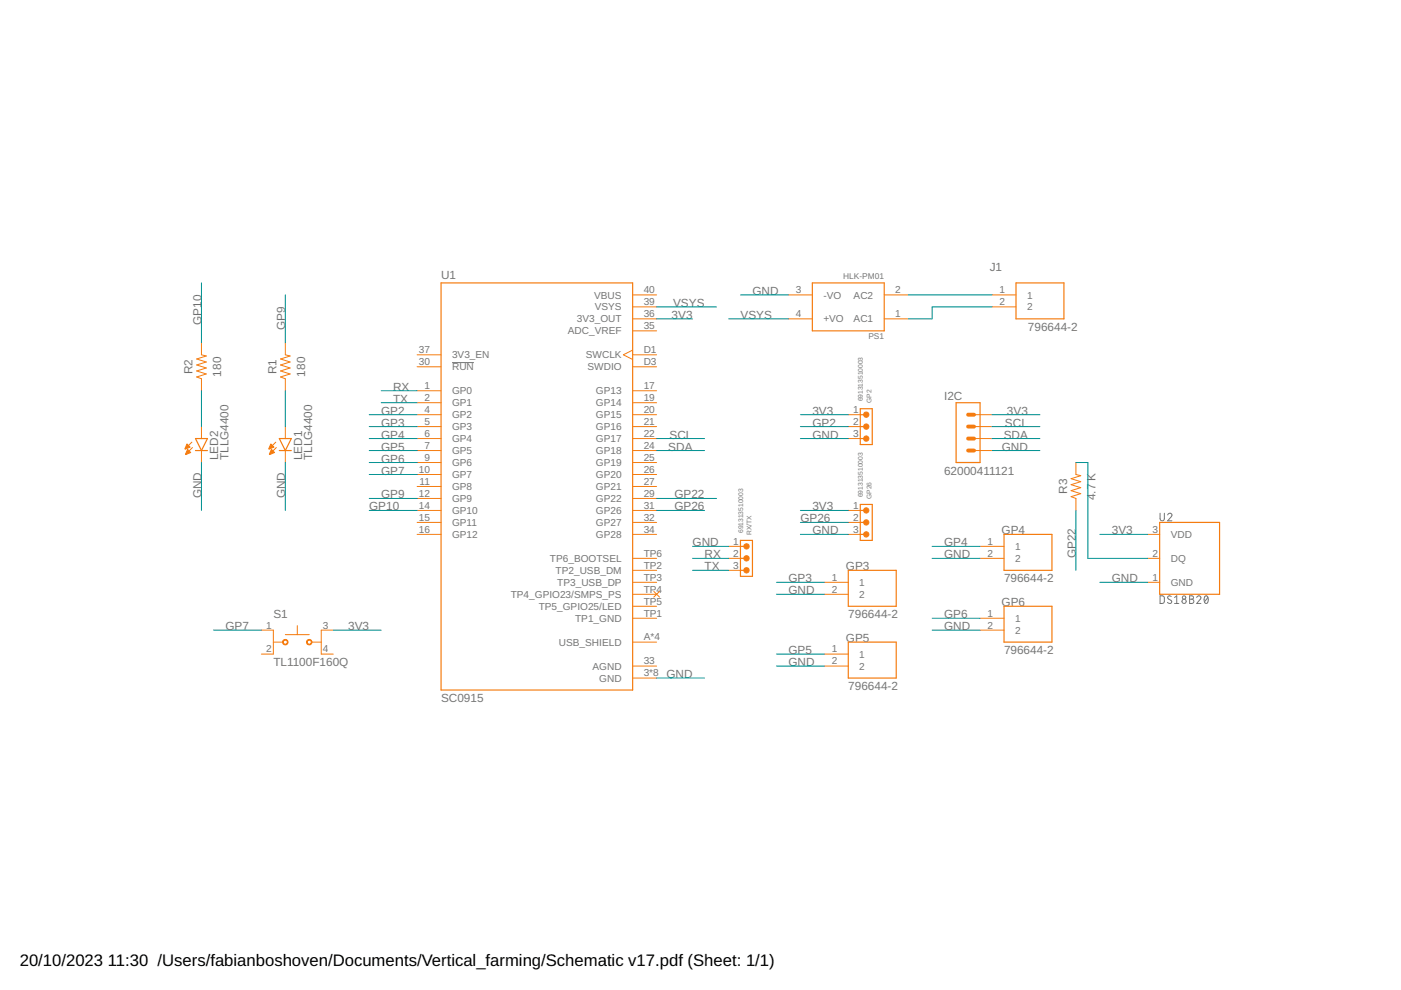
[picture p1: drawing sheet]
<svg xmlns="http://www.w3.org/2000/svg" width="297mm" height="210mm" viewBox="0 0 297 210" stroke-linecap="round" stroke-linejoin="round" font-family="sans-serif">
<g fill="none" stroke="#757575" stroke-width=".21">
<path d="M95.8 76.9h4.7M246 108.8v1.2a.46 .46 0 0 0 .4 .4 .46 .46 0 0 0 .5-.4v-1.2M247.6 109.2a.45 .45 0 0 1 .6-.4 .45 .45 0 0 1 .1 .7l-.7 .9h.9M246 126.3l.6 .1 .2 .2 .1 .9-.3 .4-.6 .1zM248.3 126.5l-.4-.2-.3 .4v.2l.6 .4a.38 .38 0 0 1 .2 .5 .38 .38 0 0 1-.5 .1l-.4-.2M249 128h.9M249 126.7l.5-.4v1.7M252.2 126.3h.5a.36 .36 0 0 1 .3 .4 .36 .36 0 0 1-.3 .3 .46 .46 0 0 1 .4 .5 .46 .46 0 0 1-.4 .5h-.5zM252.2 127h.5M253.7 126.7a.44 .44 0 0 1 .6-.4 .44 .44 0 0 1 .2 .7l-.8 1h.9M255.5 126.4l.2-.1a.97 .97 0 0 1 0 1.7 1.02 1.02 0 0 1-.2-1.6zM256.1 126.7l-.7 .9"/>
<circle cx="251" cy="127.5" r=".46"/>
<circle cx="251.1" cy="126.7" r=".36"/>
</g>
<g fill="none" stroke="#f57c10" stroke-width=".25">
<path d="M93.5 60h40.6v86.3h-40.6zM172.2 60h15.3v10.1h-15.3zM215.4 60h10.2v7.6h-10.2zM41.4 93h2.6l-1.3 2.5zM41.4 95.5h2.6M59.2 93h2.6l-1.3 2.5zM59.2 95.5h2.6M182.4 86.7h2.5v7.6h-2.5zM182.4 87.9h1.3M182.4 90.4h1.3M182.4 93h1.3M202.7 85.4h5.1v12.7h-5.1z"/>
<path d="M157 114.6h2.5v7.6h-2.5zM157 115.8h1.3M157 118.4h1.3M182.4 107h2.5v7.6h-2.5zM182.4 108.2h1.3M182.4 110.8h1.3M182.4 113.3h1.3M212.9 113.3h10.1v7.6h-10.1zM245.9 110.8h12.7v15.2h-12.7zM157 120.9h1.3M179.9 120.9h10.1v7.6h-10.1zM179.9 136.1h10.1v7.7h-10.1z"/>
<path d="M212.9 128.5h10.1v7.6h-10.1z"/>
</g>
<g fill="none" stroke="#f57c10" stroke-width=".21">
<path d="M42.7 72.7v2.5l1 .3-2 .6 2 .7-2 .6 2 .6-2 .7 2 .6-2 .6 1 .4v2.5M60.5 72.7v2.5l1 .3-2 .6 2 .7-2 .6 2 .6-2 .7 2 .6-2 .6 1 .4v2.5M88.4 77.8h5.1M88.4 75.2h5.1M134.1 77.8h5.1M134.1 70.1h5.1M134.1 67.6h5.1M134.1 75.2h5.1M134.1 65.1h5.1M134.1 62.5h5.1M134.1 74.2l-1.9 1 1.9 1M167.2 67.6h5"/>
<path d="M167.2 62.5h5M187.5 67.6h5.1M187.5 62.5h5.1M210.3 65.1h5.1M210.3 62.5h5.1M40.7 93.7l-1.4 1.4M40.8 94.9l-1.4 1.4M42.7 90.4v2.6M42.7 95.5v2.6M58.5 93.7l-1.4 1.4M58.6 94.9l-1.4 1.4M60.5 90.4v2.6"/>
<path d="M60.5 95.5v2.6M88.4 82.8h5.1M88.4 85.4h5.1M88.4 87.9h5.1M88.4 90.4h5.1M88.4 93h5.1M88.4 95.5h5.1M88.4 98.1h5.1M134.1 82.8h5.1M134.1 85.4h5.1M134.1 87.9h5.1M134.1 90.4h5.1"/>
<path d="M134.1 93h5.1M134.1 95.5h5.1M134.1 98.1h5.1M179.9 87.9h2.5M179.9 90.4h2.5M179.9 93h2.5M205.3 87.9h5M205.3 90.4h5M205.3 93h5M205.3 95.5h5M228.1 98.1v2.5l1 .3-2 .6 2 .6-2 .7 2 .6-2 .6 2 .7-2 .6 1 .4v2.5M88.4 100.6h5.1"/>
<path d="M88.4 105.7h5.1M88.4 103.1h5.1M88.4 108.2h5.1M88.4 110.8h5.1M88.4 113.3h5.1M134.1 100.6h5.1M134.1 105.7h5.1M134.1 103.1h5.1M134.1 108.2h5.1M134.1 110.8h5.1M134.1 113.3h5.1M134.1 118.4h5.1"/>
<path d="M154.5 118.4h2.5M154.5 115.8h2.5M179.9 108.2h2.5M179.9 110.8h2.5M179.9 113.3h2.5M207.8 118.4h5.1M207.8 115.8h5.1M243.4 113.3h2.5M243.4 118.4h2.5M55.4 133.6h2.6v5.1h-2.6M58 136.1h2M60.5 134.6h5.1"/>
<path d="M63 132.7v1.9M66.1 136.1h2M70.7 133.6h-2.6v5.1h2.6M134.1 131.1h5.1M134.1 120.9h5.1M134.1 123.5h5.1M134.1 126h5.1M134.1 128.5h5.1M134.1 136.1h5.1M138.6 125.4l1.2 1.2M139.8 125.4l-1.2 1.2M154.5 120.9h2.5"/>
<path d="M174.8 123.5h5.1M174.8 126h5.1M174.8 138.7h5.1M207.8 131.1h5.1M207.8 133.6h5.1M243.4 123.5h2.5M134.1 143.8h5.1M134.1 141.2h5.1M174.8 141.2h5.1"/>
</g>
<g fill="#f57c10" stroke="#f57c10" stroke-width=".21">
<path d="M65.2 135.7a.58 .58 0 0 1 .9 .2 .58 .58 0 0 1-.4 .8 .58 .58 0 0 1-.7-.6h.2a.43 .43 0 0 1 .6-.3 .43 .43 0 0 1 .1 .7 .43 .43 0 0 1-.7-.2v-.2h-.2z" fill-rule="evenodd"/>
<path d="M60.1 135.7a.58 .58 0 0 1 .9 .2 .58 .58 0 0 1-.4 .8 .58 .58 0 0 1-.7-.6h.2a.43 .43 0 0 1 .6-.3 .43 .43 0 0 1 .1 .7 .43 .43 0 0 1-.7-.2v-.2h-.2z" fill-rule="evenodd"/>
<path d="M57.4 94.1l.7 .7-1.1 .4z" fill-rule="evenodd"/>
<path d="M57.5 95.3l.7 .6-1 .5z" fill-rule="evenodd"/>
<path d="M39.6 94.1l.7 .7-1 .4z" fill-rule="evenodd"/>
<path d="M39.8 95.3l.6 .6-1 .5z" fill-rule="evenodd"/>
<circle cx="183.7" cy="87.9" r=".57"/>
<circle cx="183.7" cy="90.5" r=".57"/>
<circle cx="183.7" cy="93" r=".57"/>
<circle cx="183.7" cy="108.2" r=".56"/>
<circle cx="183.7" cy="110.8" r=".56"/>
<circle cx="183.7" cy="113.3" r=".56"/>
<circle cx="158.3" cy="115.8" r=".57"/>
<circle cx="158.3" cy="118.4" r=".58"/>
<circle cx="158.3" cy="120.9" r=".58"/>
</g>
<path d="M205.3 87.9h1.2M205.3 90.4h1.2M205.3 93h1.2M205.3 95.5h1.2" fill="none" stroke="#f57c10" stroke-width=".83"/>
<g fill="none" stroke="#009292" stroke-width=".21">
<path d="M42.7 60v12.7M60.5 62.5v10.2M139.2 67.6h7.6M139.2 65.1h12.7M154.5 67.6h12.7M157 62.5h10.2M192.6 62.5h17.7M210.3 65.1h-12.7v2.5h-5M42.7 82.8v7.6M42.7 98.1v10.1M60.5 82.8v7.6M60.5 98.1v10.1"/>
<path d="M78.3 93h10.1M78.3 95.5h10.1M78.3 87.9h10.1M78.3 90.4h10.1M78.3 98.1h10.1M80.8 82.8h7.6M80.8 85.4h7.6M139.2 93h10.2M139.2 95.5h10.2M169.7 93h10.2M169.7 87.9h10.2M169.7 90.4h10.2"/>
<path d="M210.3 93h10.2M210.3 95.5h10.2M210.3 87.9h10.2M210.3 90.4h10.2M228.1 98.1h2.6v20.3h12.7M78.3 108.2h10.1M78.3 100.6h10.1M78.3 105.7h10.1M139.2 108.2h10.2M139.2 105.7h12.7M146.8 118.4h7.7M146.8 115.8h7.7"/>
<path d="M169.7 113.3h10.2M169.7 108.2h10.2M169.7 110.8h10.2M197.6 118.4h10.2M197.6 115.8h10.2M228.1 108.2v12.7M233.2 113.3h10.2M45.3 133.6h10.1M70.7 133.6h10.1M146.8 120.9h7.7M164.6 126h10.2M164.6 123.5h10.2"/>
<path d="M164.6 138.7h10.2M197.6 133.6h10.2M197.6 131.1h10.2M233.2 123.5h10.2M139.2 143.8h10.2M164.6 141.2h10.2"/>
</g>
<g font-size="3.5">
<text x="4.2" y="204.7">20/10/2023</text>
<text x="22.9" y="204.7">11:30 /Users/fabianboshoven/Documents/Vertical_farming/Schematic v17.pdf (Sheet: 1/1)</text>
</g>
<g font-size="2.5" fill="#757575">
<text x="93.5" y="59.1">U1</text>
<text x="209.8" y="57.5">J1</text>
<text x="142.7" y="65.1">VSYS</text>
<text x="159.5" y="62.5">GND</text>
<text x="42.7" y="68.9" transform="rotate(-90 42.7 68.9)">GP10</text>
<text x="60.5" y="70.1" transform="rotate(-90 60.5 70.1)">GP9</text>
<text x="142.4" y="67.6">3V3</text>
<text x="157" y="67.6">VSYS</text>
<text x="217.9" y="70.1">796644-2</text>
<text x="40.8" y="79.3" transform="rotate(-90 40.8 79.3)">R2</text>
<text x="46.9" y="79.8" transform="rotate(-90 46.9 79.8)">180</text>
<text x="58.6" y="79.3" transform="rotate(-90 58.6 79.3)">R1</text>
<text x="64.7" y="79.8" transform="rotate(-90 64.7 79.8)">180</text>
<text x="83.4" y="82.8">RX</text>
<text x="80.8" y="87.9">GP2</text>
<text x="83.4" y="85.4">TX</text>
<text x="172.2" y="87.9">3V3</text>
<text x="200.2" y="84.9">I2C</text>
<text x="213.5" y="87.9">3V3</text>
<text x="80.8" y="90.5">GP3</text>
<text x="80.8" y="93">GP4</text>
<text x="80.8" y="95.5">GP5</text>
<text x="141.7" y="95.5">SDA</text>
<text x="142" y="93">SCL</text>
<text x="172.2" y="93">GND</text>
<text x="172.2" y="90.5">GP2</text>
<text x="212.4" y="95.5">GND</text>
<text x="212.8" y="93">SDA</text>
<text x="213.1" y="90.5">SCL</text>
<text x="46.3" y="97.6" transform="rotate(-90 46.3 97.6)">LED2</text>
<text x="48.4" y="97.6" transform="rotate(-90 48.4 97.6)">TLLG4400</text>
<text x="64" y="97.6" transform="rotate(-90 64 97.6)">LED1</text>
<text x="66.2" y="97.6" transform="rotate(-90 66.2 97.6)">TLLG4400</text>
<text x="80.8" y="98.1">GP6</text>
<text x="80.8" y="100.6">GP7</text>
<text x="200.2" y="100.6">62000411121</text>
<text x="42.7" y="105.7" transform="rotate(-90 42.7 105.7)">GND</text>
<text x="60.5" y="105.7" transform="rotate(-90 60.5 105.7)">GND</text>
<text x="80.8" y="105.7">GP9</text>
<text x="143" y="105.7">GP22</text>
<text x="226.2" y="104.7" transform="rotate(-90 226.2 104.7)">R3</text>
<text x="232.3" y="106.1" transform="rotate(-90 232.3 106.1)">4.7 K</text>
<text x="78.3" y="108.2">GP10</text>
<text x="143" y="108.2">GP26</text>
<text x="169.7" y="110.8">GP26</text>
<text x="172.2" y="113.3">GND</text>
<text x="172.2" y="108.2">3V3</text>
<text x="212.4" y="113.3">GP4</text>
<text x="235.7" y="113.3">3V3</text>
<text x="146.8" y="115.8">GND</text>
<text x="149.4" y="118.4">RX</text>
<text x="200.2" y="118.4">GND</text>
<text x="200.2" y="115.8">GP4</text>
<text x="228.1" y="118.4" transform="rotate(-90 228.1 118.4)">GP22</text>
<text x="149.4" y="120.9">TX</text>
<text x="167.2" y="126">GND</text>
<text x="167.2" y="123.5">GP3</text>
<text x="179.4" y="120.9">GP3</text>
<text x="212.9" y="123.5">796644-2</text>
<text x="235.7" y="123.5">GND</text>
<text x="58" y="131.1">S1</text>
<text x="179.9" y="131.1">796644-2</text>
<text x="200.2" y="131.1">GP6</text>
<text x="212.4" y="128.5">GP6</text>
<text x="47.8" y="133.6">GP7</text>
<text x="73.8" y="133.6">3V3</text>
<text x="179.4" y="136.2">GP5</text>
<text x="200.2" y="133.6">GND</text>
<text x="58" y="141.2">TL1100F160Q</text>
<text x="141.3" y="143.8">GND</text>
<text x="167.2" y="141.2">GND</text>
<text x="167.2" y="138.7">GP5</text>
<text x="212.9" y="138.7">796644-2</text>
<text x="93.5" y="148.8">SC0915</text>
<text x="179.9" y="146.3">796644-2</text>
</g>
<g font-size="2.1" fill="#757575">
<text x="126" y="63.3">VBUS</text>
<text x="126.1" y="65.8">VSYS</text>
<text x="136.5" y="64.7">39</text>
<text x="136.5" y="62.2">40</text>
<text x="168.7" y="62.2">3</text>
<text x="174.6" y="63.3">-VO</text>
<text x="181" y="63.3">AC2</text>
<text x="189.8" y="62.2">2</text>
<text x="211.9" y="62.2">1</text>
<text x="211.9" y="64.7">2</text>
<text x="217.7" y="63.3">1</text>
<text x="217.7" y="65.8">2</text>
<text x="120.4" y="70.9">ADC_VREF</text>
<text x="122.3" y="68.4">3V3_OUT</text>
<text x="136.5" y="69.8">35</text>
<text x="136.5" y="67.3">36</text>
<text x="168.7" y="67.3">4</text>
<text x="174.6" y="68.4">+VO</text>
<text x="181" y="68.4">AC1</text>
<text x="189.8" y="67.3">1</text>
<text x="88.8" y="77.4">30</text>
<text x="88.8" y="74.9">37</text>
<text x="95.8" y="76">3V3_EN</text>
<text x="124.2" y="76">SWCLK</text>
<text x="136.5" y="74.9">D1</text>
<text x="136.5" y="77.4">D3</text>
<text x="90" y="82.5">1</text>
<text x="95.8" y="83.6">GP0</text>
<text x="95.8" y="78.5">RUN</text>
<text x="124.6" y="78.5">SWDIO</text>
<text x="126.3" y="83.6">GP13</text>
<text x="136.5" y="82.5">17</text>
<text x="90" y="85">2</text>
<text x="90" y="87.6">4</text>
<text x="95.8" y="86.1">GP1</text>
<text x="95.8" y="88.7">GP2</text>
<text x="126.3" y="86.1">GP14</text>
<text x="126.3" y="88.7">GP15</text>
<text x="136.5" y="85">19</text>
<text x="136.5" y="87.6">20</text>
<text x="180.9" y="87.6">1</text>
<text x="90" y="90.1">5</text>
<text x="90" y="92.6">6</text>
<text x="90" y="95.2">7</text>
<text x="95.8" y="91.2">GP3</text>
<text x="95.8" y="93.8">GP4</text>
<text x="126.3" y="91.2">GP16</text>
<text x="126.3" y="93.8">GP17</text>
<text x="136.5" y="90.1">21</text>
<text x="136.5" y="92.6">22</text>
<text x="136.5" y="95.2">24</text>
<text x="180.9" y="90.1">2</text>
<text x="180.9" y="92.6">3</text>
<text x="88.8" y="100.3">10</text>
<text x="90" y="97.7">9</text>
<text x="95.8" y="96.3">GP5</text>
<text x="95.8" y="98.8">GP6</text>
<text x="95.8" y="101.4">GP7</text>
<text x="126.3" y="96.3">GP18</text>
<text x="126.3" y="98.8">GP19</text>
<text x="126.3" y="101.4">GP20</text>
<text x="136.5" y="97.7">25</text>
<text x="136.5" y="100.3">26</text>
<text x="88.8" y="105.3">12</text>
<text x="88.8" y="107.9">14</text>
<text x="88.9" y="102.8">11</text>
<text x="95.8" y="106.4">GP9</text>
<text x="95.8" y="103.9">GP8</text>
<text x="126.3" y="103.9">GP21</text>
<text x="126.3" y="106.5">GP22</text>
<text x="136.5" y="102.8">27</text>
<text x="136.5" y="105.3">29</text>
<text x="136.5" y="107.9">31</text>
<text x="180.9" y="107.9">1</text>
<text x="88.8" y="110.4">15</text>
<text x="88.8" y="112.9">16</text>
<text x="95.8" y="109">GP10</text>
<text x="95.8" y="111.5">GP11</text>
<text x="126.3" y="109">GP26</text>
<text x="126.3" y="111.5">GP27</text>
<text x="136.5" y="110.4">32</text>
<text x="136.5" y="112.9">34</text>
<text x="180.9" y="110.4">2</text>
<text x="180.9" y="112.9">3</text>
<text x="244.3" y="112.9">3</text>
<text x="95.8" y="114.1">GP12</text>
<text x="116.6" y="119.1">TP6_BOOTSEL</text>
<text x="126.3" y="114.1">GP28</text>
<text x="136.5" y="118">TP6</text>
<text x="155.5" y="115.5">1</text>
<text x="155.5" y="118">2</text>
<text x="209.3" y="115.5">1</text>
<text x="209.3" y="118">2</text>
<text x="215.2" y="116.6">1</text>
<text x="215.2" y="119.1">2</text>
<text x="244.3" y="118">2</text>
<text x="248.2" y="119.1">DQ</text>
<text x="248.2" y="114.1">VDD</text>
<text x="117.8" y="121.7">TP2_USB_DM</text>
<text x="118.2" y="124.2">TP3_USB_DP</text>
<text x="136.5" y="120.6">TP2</text>
<text x="136.5" y="123.1">TP3</text>
<text x="136.5" y="125.6">TP4</text>
<text x="155.5" y="120.6">3</text>
<text x="176.3" y="123.1">1</text>
<text x="176.3" y="125.6">2</text>
<text x="182.2" y="124.2">1</text>
<text x="244.3" y="123.1">1</text>
<text x="248.2" y="124.2">GND</text>
<text x="108.3" y="126.8">TP4_GPIO23/SMPS_PS</text>
<text x="114.2" y="129.3">TP5_GPIO25/LED</text>
<text x="121.9" y="131.8">TP1_GND</text>
<text x="136.5" y="130.7">TP1</text>
<text x="136.5" y="128.2">TP5</text>
<text x="182.2" y="126.8">2</text>
<text x="209.3" y="130.7">1</text>
<text x="215.2" y="131.8">1</text>
<text x="56.4" y="133.3">1</text>
<text x="68.5" y="133.3">3</text>
<text x="118.5" y="136.9">USB_SHIELD</text>
<text x="136.5" y="135.8">A*4</text>
<text x="209.3" y="133.3">2</text>
<text x="215.2" y="134.4">2</text>
<text x="56.4" y="138.3">2</text>
<text x="68.5" y="138.3">4</text>
<text x="125.6" y="142">AGND</text>
<text x="136.5" y="143.4">3*8</text>
<text x="136.5" y="140.9">33</text>
<text x="176.3" y="138.3">1</text>
<text x="176.3" y="140.9">2</text>
<text x="182.2" y="139.5">1</text>
<text x="182.2" y="142">2</text>
<text x="127.1" y="144.5">GND</text>
</g>
<g font-size="1.8" fill="#757575">
<text x="178.8" y="59.2">HLK-PM01</text>
<text x="184.1" y="71.9">PS1</text>
</g>
<g font-size="1.4" fill="#757575">
<text x="182.9" y="85.1" transform="rotate(-90 182.9 85.1)">691313510003</text>
<text x="184.7" y="85.5" transform="rotate(-90 184.7 85.5)">GP2</text>
<text x="182.9" y="105.4" transform="rotate(-90 182.9 105.4)">691313510003</text>
<text x="184.7" y="105.8" transform="rotate(-90 184.7 105.8)">GP26</text>
<text x="157.5" y="113" transform="rotate(-90 157.5 113)">691313510003</text>
<text x="159.3" y="113.4" transform="rotate(-90 159.3 113.4)">RX/TX</text>
</g>
</svg>
